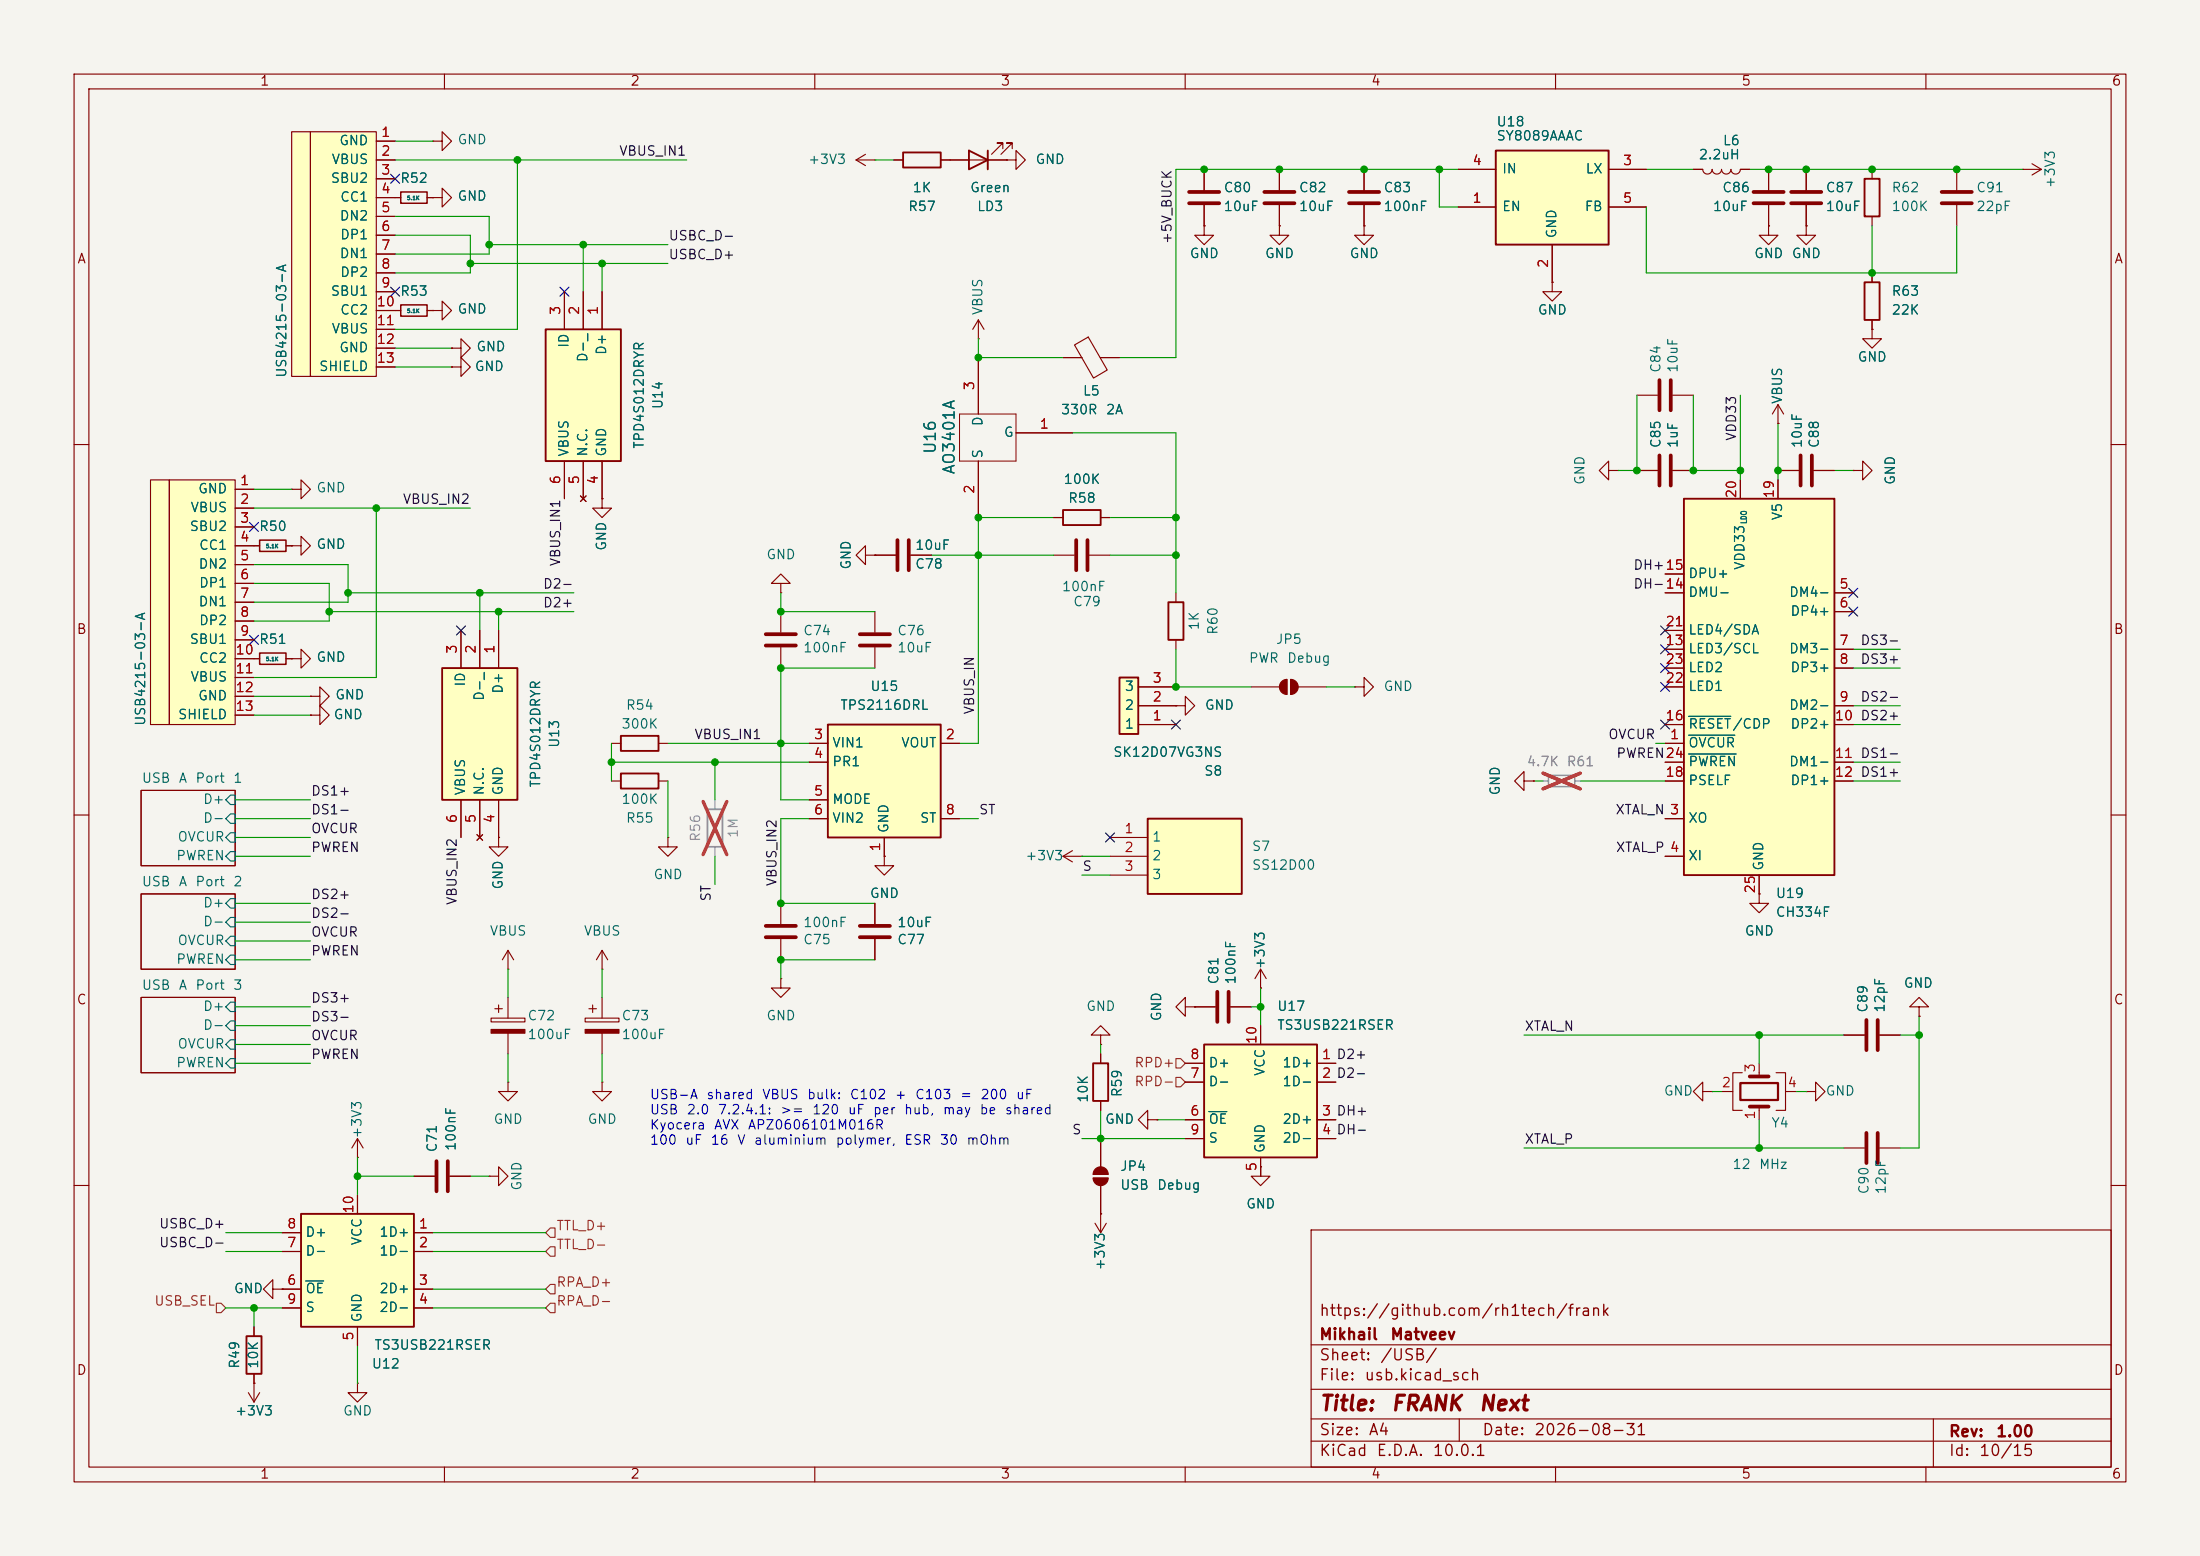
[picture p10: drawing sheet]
<svg xmlns="http://www.w3.org/2000/svg" width="297mm" height="210mm" viewBox="0 0 297 210" stroke-linecap="round" stroke-linejoin="round" font-family="sans-serif">
<path d="M0 0h297v210h-297z" fill="#f5f4ef" stroke="#f5f4ef" stroke-width=".14"/>
<g fill="none" stroke="#840000" stroke-width=".15">
<path d="M10 10h277v190h-277zM12 12h273v186h-273zM60 10v2M110 10v2M160 10v2M210 10v2M260 10v2M132.1 48.3v7.6M137.2 58.4h7.6M10 60h2M81.3 67.3v1.3h1.2l-1.2 1.3-1.3-1.3h1.3M81.3 67.3h.1"/>
<path d="M105.4 78.7h1.3l-1.3-1.2-1.3 1.2h1.3v1.3M116.8 74.9v1.3l-1.2-1.3 1.2-1.2v1.2h1.3M118.1 74.9h.1M118.1 74.9h2.8M122.9 74.9h2.8M132.1 62.2v7.7M142.2 74.9h2.8M142.2 69.9h1.3M147.1 74.9h2.8M148.6 69.9h1.3M285 60h2M105.4 80h.1"/>
<path d="M105.4 82.6v2.7M105.4 87.4v2.8M118.1 82.6v2.7M118.1 87.4v2.8M10 110h2M19 106.7h12.7v10.1h-12.7zM82.5 100.3h1.3M82.5 105.4h1.3M88.9 100.3h1.3M88.9 105.4h1.3M90.2 113v1.3h-1.3l1.3 1.3 1.2-1.3h-1.2M90.2 113h.1"/>
<path d="M285 110h2M19 134.6h12.7v10.2h-12.7zM19 120.7h12.7v10.1h-12.7zM79 137.4h4.6v.5h-4.6zM79.5 136.1h1M80 135.6v1.1M81.3 130.8h.1M81.3 128.3l-.8 1.2M81.3 128.3l.7 1.2M81.3 128.3v2.5M81.3 134.6v2.8M81.3 139.4v2.8"/>
<path d="M118.1 121.9v2.8M118.1 126.7v2.8M248.9 139.7h2.8M253.7 139.7h2.8M81.3 146.1v1.2h1.2l-1.2 1.3-1.3-1.3h1.3M81.3 146.1h.1M10 160h2M177 166h108v32h-108zM285 160h2M60 198v2M110 198v2M160 198v2"/>
<path d="M177 194.5h108M177 191.5h108M177 187.5h108M177 181.5h108M197 191.5v3M210 198v2M260 198v2M261 191.5v6.5"/>
</g>
<path d="M31.1 107.3h.6v1.3h-.6l-.6-.6zM31.1 109.9h.6v1.2h-.6l-.6-.6zM31.1 112.4h.6v1.3h-.6l-.6-.7zM31.1 114.9h.6v1.3h-.6l-.6-.6zM30.5 135.9l.6-.6h.6v1.2h-.6zM30.5 129.5l.6-.6h.6v1.3h-.6zM31.1 137.8h.6v1.3h-.6l-.6-.7zM31.1 121.3h.6v1.3h-.6l-.6-.7zM31.1 123.8h.6v1.3h-.6l-.6-.6zM31.1 126.4h.6v1.2h-.6l-.6-.6zM30.5 141l.6-.7h.6v1.3h-.6zM31.1 142.9h.6v1.2h-.6l-.6-.6z" fill="none" stroke="#006464" stroke-width=".15"/>
<path d="M209 104.6h3.6v1.6h-3.6z" fill="none" stroke="#9c9b98" stroke-width=".2"/>
<path d="M96.5 108v1.2M96.5 114.3v1.3M208.3 105.4h.7M212.6 105.4h.8" fill="none" stroke="#9c9b98" stroke-width=".15"/>
<path d="M94.9 108.2l3.2 7.1M98.1 108.2l-3.2 7.1M208.3 104.4l5 2.1M213.3 104.4l-5 2.1" fill="none" stroke="#e12e31" stroke-width=".46"/>
<path d="M121.2 72.9v4.1M122.7 72.9v4.1M145.3 72.9v4.1M146.8 72.9v4.1M103.4 85.6h4M103.4 87.1h4M116.1 85.6h4M116.1 87.1h4M116.1 126.5h4M116.1 125h4M252 137.7v4M253.5 137.7v4" fill="none" stroke="#840000" stroke-width=".51"/>
<path d="M143.5 68.8h5.1v2.1h-5.1zM83.8 99.3h5.1v2h-5.1zM83.8 104.4h5.1v2h-5.1z" fill="none" stroke="#840000" stroke-width=".25"/>
<path d="M79 138.9h4.6v.5h-4.6z" fill="#840000" stroke="#840000" stroke-width=".15"/>
<path d="M129.5 55.9h7.7v6.3h-7.7z" fill="none" stroke="#840000" stroke-width=".14"/>
<path d="M95.5 109.2h2v5.1h-2z" fill="none" stroke="#9c9b98" stroke-width=".25"/>
<path d="M111.8 97.8h15.2v15.2h-15.2z" fill="#ffffc2"/>
<path d="M111.8 97.8h15.2v15.2h-15.2z" fill="none" stroke="#840000" stroke-width=".25"/>
<g fill="none" stroke="#840000" stroke-width=".15">
<path d="M162.6 30.5v1.3h1.2l-1.2 1.2-1.3-1.2h1.3M162.6 30.5h.1M162.6 22.9v2.8M162.6 27.7v2.8M184.1 22.9v2.8M184.1 27.7v2.8M143.5 48.3h2.5M145.1 46.6l1.8-1.1 2.6 4.4-1.9 1.1zM148.5 48.3h2.6M109.2 100.3h2.6M109.2 102.9h2.6M109.2 108h2.6"/>
<path d="M109.2 110.5h2.6M119.4 113v2.6M127 100.3h2.5M127 110.5h2.5M66.3 137.4h4.6v.5h-4.6zM66.8 136.1h1M67.3 135.6v1.1M68.6 134.6v2.8M68.6 139.4v2.8M55.9 158.8h2.8M60.7 158.8h2.8M229.9 147.3v-1.2l-1.3 1.2 1.3 1.3v-1.3h1.2"/>
<path d="M231.1 147.3h.1"/>
</g>
<path d="M160.5 25.9h4.1M160.5 27.4h4.1M182.1 25.9h4.1M182.1 27.4h4.1M58.9 156.7v4.1M60.5 156.7v4.1" fill="none" stroke="#840000" stroke-width=".51"/>
<path d="M66.3 138.9h4.6v.5h-4.6z" fill="#840000" stroke="#840000" stroke-width=".15"/>
<path d="M227.3 67.3h20.3v50.8h-20.3z" fill="#ffffc2"/>
<path d="M227.3 67.3h20.3v50.8h-20.3z" fill="none" stroke="#840000" stroke-width=".25"/>
<g fill="none" stroke="#840000" stroke-width=".15">
<path d="M264.2 22.9v2.8M264.2 27.7v2.8M273 22.9h.1M273 22.9h2.6M274.3 22.1l1.3 .8M275.6 22.9l-1.3 .7M224.8 77.5h2.5M234.9 64.8v2.5M240 64.8v2.5M224.8 80h2.5M224.8 87.6h2.5M224.8 90.2h2.5"/>
<path d="M224.8 97.8h2.5M224.8 85.1h2.5M224.8 92.7h2.5M247.6 80h2.6M247.6 82.6h2.6M247.6 87.6h2.6M247.6 90.2h2.6M247.6 95.3h2.6M247.6 97.8h2.6M224.8 100.3h2.5M224.8 110.5h2.5M224.8 115.6h2.5"/>
<path d="M224.8 102.9h2.5M224.8 105.4h2.5M237.5 118.1v2.6M247.6 102.9h2.6M247.6 105.4h2.6M66 158.8h1.3v-1.3l1.3 1.3-1.3 1.2v-1.2M66 158.8h.1M68.6 146.1v1.2h1.2l-1.2 1.3-1.3-1.3h1.3M68.6 146.1h.1M36.8 174v-1.3l-1.2 1.3 1.2 1.3v-1.3h1.3M38.1 174h.1M33.5 188l.8 1.2"/>
<path d="M34.3 186.7h.1M34.3 186.7v2.5M35.1 188l-.8 1.2M48.3 186.7v1.3h1.2l-1.2 1.2-1.3-1.2h1.3M48.3 186.7h.1"/>
</g>
<path d="M228 99.2h6.2M228 96.7h5.7M228 101.8h6.4" fill="none" stroke="#006464" stroke-width=".15"/>
<path d="M262.1 25.9h4.1M262.1 27.4h4.1" fill="none" stroke="#840000" stroke-width=".51"/>
<path d="M201.9 20.3h15.3v12.7h-15.3z" fill="#ffffc2"/>
<path d="M201.9 20.3h15.3v12.7h-15.3zM33.3 180.3h2v5.1h-2z" fill="none" stroke="#840000" stroke-width=".25"/>
<path d="M196.8 27.9h5.1M196.8 22.9h5.1M209.5 38.1v1.3h1.3l-1.3 1.2-1.2-1.2h1.2M209.5 38.1h.1M209.5 33v5.1M217.2 27.9h5M217.2 22.9h5M228.6 22.9h1.3a.64 .64 0 0 0 .6 .6 .64 .64 0 0 0 .6-.6 .64 .64 0 0 0 .7 .6 .64 .64 0 0 0 .6-.6 .64 .64 0 0 0 .6 .6 .64 .64 0 0 0 .7-.6 .64 .64 0 0 0 .6 .6 .64 .64 0 0 0 .6-.6h1.3M34.3 179.1v1.2M34.3 185.4v1.3" fill="none" stroke="#840000" stroke-width=".15"/>
<path d="M40.6 163.8h15.3v15.3h-15.3z" fill="#ffffc2"/>
<path d="M251.7 24.1h2v5.1h-2zM251.7 38.1h2v5.1h-2zM40.6 163.8h15.3v15.3h-15.3z" fill="none" stroke="#840000" stroke-width=".25"/>
<g fill="none" stroke="#840000" stroke-width=".15">
<path d="M243.8 30.5v1.3h1.3l-1.3 1.2-1.2-1.2h1.2M243.8 30.5h.1M243.8 22.9v2.8M243.8 27.7v2.8M252.7 22.9v1.2M252.7 29.2v1.3M252.7 36.8v1.3M53.3 41.9h.8M57.7 41.9h.7M252.7 44.5v1.2h1.3l-1.3 1.3-1.2-1.3h1.2M252.7 44.5h.1M252.7 43.2v1.3"/>
<path d="M48.3 156.2h.1M48.3 153.7v2.5M48.3 153.7l-.8 1.2M48.3 153.7l.7 1.2M38.1 166.4h2.5M38.1 168.9h2.5M38.1 174h2.5M38.1 176.5h2.5M48.3 161.3v2.5M48.3 179.1v2.5M55.9 166.4h2.5M55.9 168.9h2.5"/>
<path d="M55.9 174h2.5M55.9 176.5h2.5"/>
</g>
<path d="M41.3 172.9h2.4" fill="none" stroke="#006464" stroke-width=".15"/>
<path d="M241.8 25.9h4.1M241.8 27.4h4.1" fill="none" stroke="#840000" stroke-width=".51"/>
<path d="M54.1 41.1h3.6v1.6h-3.6z" fill="none" stroke="#840000" stroke-width=".2"/>
<g fill="#ffffc2">
<path d="M39.4 17.8h2.5v33h-2.5z"/>
<path d="M41.9 17.8h8.9v33h-8.9z"/>
</g>
<g fill="none" stroke="#840000" stroke-width=".15">
<path d="M39.4 17.8h2.5v33h-2.5zM41.9 17.8h8.9v33h-8.9zM50.8 19.1h2.5M58.4 19.1h1.3v-1.3l1.3 1.3-1.3 1.2v-1.2M58.4 19.1h.1M50.8 21.6h2.5M50.8 24.1h2.5M50.8 26.7h3.3M50.8 29.2h2.5M50.8 31.8h2.5M50.8 34.3h2.5M50.8 36.8h2.5"/>
<path d="M50.8 39.4h2.5M57.7 26.7h.7M58.4 26.7h1.3v-1.3l1.3 1.3-1.3 1.2v-1.2M58.4 26.7h.1M115.6 21.6h2.5M115.6 21.6l1.2 .8M116.8 20.8l-1.2 .8M118.1 21.6h.1M120.6 21.6h1.3M127 21.6h8.9M135.4 20.1v-.8h-.8h.8l-1.5 1.5M135.9 21.6h1.3v-1.3l1.2 1.3-1.2 1.3v-1.3"/>
<path d="M135.9 21.6h.1M136.7 20.1v-.8h-.8h.8l-1.6 1.5M238.8 30.5v1.3h1.2l-1.2 1.2-1.3-1.2h1.3M238.8 30.5h.1M238.8 22.9v2.8M238.8 27.7v2.8M50.8 41.9h2.5M50.8 44.5h2.5M50.8 47h2.5M50.8 49.5h2.5M58.4 41.9h1.3v-1.3l1.3 1.3-1.3 1.3v-1.3M58.4 41.9h.1"/>
<path d="M61 49.5h1.2v-1.2l1.3 1.2-1.3 1.3v-1.3M61 49.5h.1M61 47h1.2v-1.3l1.3 1.3-1.3 1.3v-1.3M61 47h.1M132.1 45.7h.1M132.1 43.2l.7 1.3M132.1 43.2l-.8 1.3M132.1 43.2v2.5M221 53.3h2.8M225.8 53.3h2.8M240 57.2h.1M240 54.6l-.7 1.3"/>
<path d="M240 54.6l.8 1.3M240 54.6v2.6M39.4 66h1.2v-1.2l1.3 1.2-1.3 1.3v-1.3M39.4 66h.1M217.2 63.5v-1.3l-1.3 1.3 1.3 1.3v-1.3h1.2M218.4 63.5h.1M221 63.5h2.8M225.8 63.5h2.8M240 63.5h2.8M244.9 63.5h2.7M250.2 63.5h1.3v1.3l1.2-1.3-1.2-1.3v1.3M250.2 63.5h.1"/>
</g>
<path d="M54.1 25.9h3.6v1.5h-3.6z" fill="none" stroke="#840000" stroke-width=".2"/>
<path d="M236.7 25.9h4.1M236.7 27.4h4.1M224 51.3v4.1M225.6 51.3v4.1M224 61.5v4M225.6 61.5v4M243.1 61.5v4M244.6 61.5v4" fill="none" stroke="#840000" stroke-width=".51"/>
<path d="M121.9 20.6h5.1v2h-5.1zM130.8 20.3l2.5 1.3-2.5 1.3zM133.3 20.3v2.6" fill="none" stroke="#840000" stroke-width=".25"/>
<path d="M73.7 44.5h10.1v17.7h-10.1z" fill="#ffffc2"/>
<path d="M73.7 44.5h10.1v17.7h-10.1zM147.6 143.5h2v5.1h-2z" fill="none" stroke="#840000" stroke-width=".25"/>
<g fill="none" stroke="#840000" stroke-width=".15">
<path d="M76.2 39.4v5.1M78.7 39.4v5.1M81.3 39.4v5.1M34.3 73.7h.8M38.6 73.7h.8M76.2 62.2v5.1M78.4 66.9l.7 .8M78.7 62.2v5.1M79.1 66.9l-.7 .8M81.3 62.2v5.1M34.3 88.9h.8M38.6 88.9h.8"/>
<path d="M67.3 113v1.3h1.3l-1.3 1.3-1.3-1.3h1.3M67.3 113h.1M68.6 130.8h.1M68.6 128.3l-.8 1.2M68.6 128.3l.7 1.2M68.6 128.3v2.5M105.4 121.9v2.8M105.4 126.7v2.8M148.6 139.7h1.3l-1.3-1.3-1.3 1.3h1.3v1.3M148.6 141h.1M148.6 142.2v1.3M148.6 148.6v1.3"/>
<path d="M154.9 151.1v-1.2l-1.2 1.2 1.2 1.3v-1.3h1.3M156.2 151.1h.1M147.8 165.1l.8 1.3M148.6 163.8h.1M148.6 163.8v2.6M149.4 165.1l-.8 1.3"/>
</g>
<path d="M103.4 126.5h4M103.4 125h4" fill="none" stroke="#840000" stroke-width=".51"/>
<path d="M35.1 72.9h3.5v1.5h-3.5zM35.1 88.1h3.5v1.6h-3.5z" fill="none" stroke="#840000" stroke-width=".2"/>
<g fill="#ffffc2">
<path d="M20.3 64.8h2.6v33h-2.6z"/>
<path d="M22.9 64.8h8.8v33h-8.8z"/>
</g>
<g fill="none" stroke="#840000" stroke-width=".15">
<path d="M20.3 64.8h2.6v33h-2.6zM22.9 64.8h8.8v33h-8.8zM31.7 66h2.6M31.7 68.6h2.6M31.7 71.1h2.6M31.7 73.7h2.6M31.7 76.2h2.6M31.7 78.7h2.6M39.4 73.7h1.2v-1.3l1.3 1.3-1.3 1.2v-1.2M39.4 73.7h.1M31.7 81.3h2.6M31.7 83.8h2.6"/>
<path d="M31.7 86.4h2.6M31.7 88.9h2.6M31.7 91.4h2.6M31.7 94h2.6M31.7 96.5h2.6M39.4 88.9h1.2v-1.3l1.3 1.3-1.3 1.3v-1.3M39.4 88.9h.1M41.9 94h1.3v-1.3l1.2 1.3-1.2 1.3v-1.3M41.9 94h.1M41.9 96.5h1.3v-1.2l1.2 1.2-1.2 1.3v-1.3M41.9 96.5h.1"/>
</g>
<path d="M59.7 90.2h10.1v17.8h-10.1z" fill="#ffffc2"/>
<path d="M59.7 90.2h10.1v17.8h-10.1z" fill="none" stroke="#840000" stroke-width=".25"/>
<g fill="none" stroke="#840000" stroke-width=".15">
<path d="M62.2 85.1v5.1M64.8 85.1v5.1M67.3 85.1v5.1M158.7 95.3h1.3v-1.3l1.3 1.3-1.3 1.2v-1.2M158.7 95.3h.1M182.9 92.7h1.2v-1.3l1.3 1.3-1.3 1.3v-1.3M182.9 92.7h.1M62.2 108v5M64.4 112.6l.8 .8M64.8 108v5M65.2 112.6l-.8 .8M67.3 108v5"/>
<path d="M143.5 115.6l1.3 .7M143.5 115.6h2.5M144.8 114.8l-1.3 .8M146 115.6h.1M205.7 105.4v-1.3l-1.2 1.3 1.2 1.3v-1.3h1.3M207 105.4h.1M105.4 132.1v1.3h-1.3l1.3 1.2 1.3-1.2h-1.3M105.4 132.1h.1M147.6 159h2M147.6 158.5h2M148.6 153.7v3.8M148.6 160v3.8"/>
</g>
<g fill="#840000" stroke="#840000" stroke-width=".15">
<path d="M147.6 159h2a1.02 1.02 0 0 1-1 1 1.02 1.02 0 0 1-1-1z"/>
<path d="M147.9 157.8a1.02 1.02 0 0 1 1.1-.2 1.02 1.02 0 0 1 .6 .9h-2l.1-.4z"/>
</g>
<path d="M151.1 91.4h2.6v7.7h-2.6z" fill="#ffffc2"/>
<path d="M151.1 91.4h2.6v7.7h-2.6z" fill="none" stroke="#840000" stroke-width=".25"/>
<path d="M153.7 97.8h5M153.7 95.3h5M153.7 92.7h5M170.2 157.5v1.3h1.2l-1.2 1.2-1.3-1.2h1.3M170.2 157.5h.1" fill="none" stroke="#840000" stroke-width=".15"/>
<path d="M162.6 141h15.2v15.2h-15.2z" fill="#ffffc2"/>
<path d="M162.6 141h15.2v15.2h-15.2z" fill="none" stroke="#840000" stroke-width=".25"/>
<g fill="none" stroke="#840000" stroke-width=".15">
<path d="M172.7 22.9v2.8M172.7 27.7v2.8M170.2 138.4v2.6M160 143.5h2.6M160 146.1h2.6M160 151.1h2.6M160 153.7h2.6M170.2 156.2v2.6M177.8 143.5h2.5M177.8 146.1h2.5M177.8 151.1h2.5M177.8 153.7h2.5"/>
<path d="M248.9 154.9h2.8M253.7 154.9h2.8"/>
</g>
<path d="M163.2 150h2.4" fill="none" stroke="#006464" stroke-width=".15"/>
<path d="M170.7 25.9h4.1M170.7 27.4h4.1M252 152.9v4.1M253.5 152.9v4.1" fill="none" stroke="#840000" stroke-width=".51"/>
<path d="M154.9 110.5h12.7v10.2h-12.7z" fill="#ffffc2"/>
<path d="M157.7 81.3h2.1v5.1h-2.1zM154.9 110.5h12.7v10.2h-12.7z" fill="none" stroke="#840000" stroke-width=".25"/>
<g fill="none" stroke="#840000" stroke-width=".15">
<path d="M50.8 19.1h2.5M50.8 21.6h2.5M50.8 26.7h3.3M50.8 24.1h2.5M50.8 29.2h2.5M50.8 31.8h2.5M50.8 34.3h2.5M50.8 36.8h2.5M50.8 39.4h2.5M57.7 26.7h.7M58.4 26.7h.1M76.2 39.4v5.1"/>
<path d="M78.7 39.4v5.1M81.3 39.4v5.1M120.6 21.6h1.3M127 21.6h3.8M133.3 21.6h2.6M135.9 21.6h.1M162.6 30.5h.1M162.6 22.9v2.8M162.6 27.7v2.8M172.7 30.5v1.3h1.3l-1.3 1.2-1.3-1.2h1.3M172.7 30.5h.1M172.7 22.9v2.8"/>
<path d="M172.7 27.7v2.8M184.1 30.5v1.3h1.3l-1.3 1.2-1.2-1.2h1.2M184.1 30.5h.1M184.1 22.9v2.8M184.1 27.7v2.8M196.8 27.9h5.1M196.8 22.9h5.1M209.5 38.1h.1M209.5 33v5.1M217.2 27.9h5M217.2 22.9h5M228.6 22.9h1.3"/>
<path d="M234.9 22.9h1.3M238.8 30.5h.1M238.8 22.9v2.8M238.8 27.7v2.8M243.8 30.5h.1M243.8 22.9v2.8M243.8 27.7v2.8M252.7 36.8v1.3M50.8 41.9h3.3M50.8 44.5h2.5M50.8 47h2.5M50.8 49.5h2.5"/>
<path d="M57.7 41.9h.7M58.4 41.9h.1M61 47h.1M61 49.5h.1M132.1 48.3v7.6M137.2 58.4h7.6M143.5 48.3h2.5M148.6 48.3h2.5M240 57.2h.1M252.7 44.5h.1M252.7 43.2v1.3M31.7 66h2.6"/>
<path d="M31.7 68.6h2.6M31.7 71.1h2.6M31.7 73.7h3.4M31.7 76.2h2.6M31.7 78.7h2.6M38.6 73.7h.8M39.4 73.7h.1M76.2 62.2v5.1M78.4 66.9l.7 .8M78.7 62.2v5.1M79.1 66.9l-.7 .8M81.3 67.3h.1"/>
<path d="M81.3 62.2v5.1M118.1 74.9h.1M118.1 74.9h2.8M122.9 74.9h2.8M132.1 62.2v7.7M142.2 69.9h1.3M148.6 69.9h1.3M221 63.5h2.8M224.8 77.5h2.5M225.8 63.5h2.8M234.9 64.8v2.5M240 64.8v2.5"/>
<path d="M240 63.5h2.8M244.9 63.5h2.7M250.2 63.5h.1M31.7 81.3h2.6M31.7 83.8h2.6M31.7 86.4h2.6M31.7 88.9h3.4M31.7 91.4h2.6M31.7 94h2.6M31.7 96.5h2.6M38.6 88.9h.8M39.4 88.9h.1"/>
<path d="M41.9 96.5h.1M41.9 94h.1M62.2 85.1v5.1M64.8 85.1v5.1M67.3 85.1v5.1M153.7 92.7h5M153.7 95.3h5M153.7 97.8h5M158.7 95.3h.1M158.7 80v1.3M158.7 86.4v1.2M168.9 92.7h3.8"/>
<path d="M173.7 91.7v2M174.2 91.7v2M175.3 92.7h3.8M224.8 92.7h2.5M224.8 80h2.5M224.8 87.6h2.5M224.8 90.2h2.5M224.8 97.8h2.5M224.8 85.1h2.5M247.6 80h2.6M247.6 82.6h2.6M247.6 87.6h2.6"/>
<path d="M247.6 90.2h2.6M247.6 95.3h2.6M247.6 97.8h2.6M62.2 108v5M64.4 112.6l.8 .8M64.8 108v5M65.2 112.6l-.8 .8M67.3 113h.1M67.3 108v5M109.2 100.3h2.6M109.2 110.5h2.6M109.2 102.9h2.6"/>
<path d="M109.2 108h2.6M119.4 115.6v1.2h1.2l-1.2 1.3-1.3-1.3h1.3M119.4 115.6h.1M119.4 113v2.6M127 100.3h2.5M127 110.5h2.5M149.9 113h5M149.9 115.6h5M149.9 118.1h5M207 105.4h.1M224.8 115.6h2.5M224.8 100.3h2.5"/>
<path d="M224.8 110.5h2.5M224.8 102.9h2.5M224.8 105.4h2.5M237.5 118.1v2.6M247.6 102.9h2.6M247.6 105.4h2.6M118.1 121.9v2.8M118.1 126.7v2.8M160 135.9v-1.3l-1.3 1.3 1.3 1.3v-1.3h1.3M161.3 135.9h.1M161.3 135.9h2.8M166.1 135.9h2.8"/>
<path d="M170.2 133.4h.1M170.2 130.8l-.8 1.3M170.2 130.8l.7 1.3M170.2 130.8v2.6M170.2 138.4v2.6M237.5 120.7v1.2h1.3l-1.3 1.3-1.3-1.3h1.3M237.5 120.7h.1M248.9 139.7h2.8M253.7 139.7h2.8M259.1 135.9h1.2l-1.2-1.3-1.3 1.3h1.3v1.3M259.1 137.2h.1M55.9 158.8h2.8"/>
<path d="M60.7 158.8h2.8M148.6 142.2v1.3M148.6 148.6v1.3M148.6 153.7v3.8M156.2 151.1h.1M160 143.5h2.6M160 146.1h2.6M160 151.1h2.6M160 153.7h2.6M170.2 157.5h.1M170.2 156.2v2.6M177.8 143.5h2.5"/>
<path d="M177.8 146.1h2.5M177.8 151.1h2.5M177.8 153.7h2.5M232.4 147.3h1.5M235.2 144.8h-1.3v5.1h1.3M237.5 143.5v1.8M237.5 149.4v1.7M239.8 144.8h1.2v5.1h-1.2M241 147.3h1.6M243.8 147.3h1.3v-1.2l1.3 1.2-1.3 1.3v-1.3M243.8 147.3h.1M34.3 179.1v1.2"/>
<path d="M38.1 174h.1M38.1 166.4h2.5M38.1 168.9h2.5M38.1 174h2.5M38.1 176.5h2.5M48.3 161.3v2.5M48.3 179.1v2.5M55.9 166.4h2.5M55.9 168.9h2.5M55.9 174h2.5M55.9 176.5h2.5M148.6 163.8h.1"/>
<path d="M148.6 160v3.8M34.3 186.7h.1M34.3 185.4v1.3"/>
</g>
<path d="M164.3 133.9v4M165.9 133.9v4M236.2 149.4h2.6M236.2 145.3h2.6" fill="none" stroke="#840000" stroke-width=".51"/>
<path d="M234.9 146.2h5.1v2.3h-5.1z" fill="none" stroke="#840000" stroke-width=".3"/>
<g fill="#840000" stroke="#840000" stroke-width=".15">
<path d="M174.2 91.7a1.02 1.02 0 0 1 1.1 1 1.02 1.02 0 0 1-1.1 1z"/>
<path d="M173 92l.4-.2 .3-.1v2a1.02 1.02 0 0 1-.9-.6 1.02 1.02 0 0 1 .2-1.1z"/>
</g>
<path d="M158.7 142.9h.7l.6 .6-.6 .6h-.7zM158.7 145.4h.7l.6 .7-.6 .6h-.7zM29.2 175.9h.6l.7 .6-.7 .7h-.6zM74.3 175.9h.6v1.3h-.6l-.6-.7zM74.3 168.3h.6v1.2h-.6l-.6-.6zM74.3 165.7h.6v1.3h-.6l-.6-.6zM74.3 173.4h.6v1.2h-.6l-.6-.6z" fill="none" stroke="#725600" stroke-width=".15"/>
<g fill="none" stroke="#009600" stroke-width=".15">
<path d="M53.3 19.1h5.1M53.3 21.6h39.4M53.3 31.8h10.2v5h-10.2M53.3 29.2h12.7v5.1h-12.7M63.5 35.6h26.7M66 33h24.2M69.8 21.6v22.9h-16.5M78.7 33v6.4M81.3 35.6v3.8M118.1 21.6h2.5M194.3 22.9v5h2.5M196.8 22.9h-38.1v25.4h-7.6"/>
<path d="M222.2 27.9v8.9h42v-6.3M222.2 22.9h6.4M236.2 22.9h36.8M252.7 30.5v6.3M53.3 49.5h7.7M53.3 47h7.7M132.1 45.7v2.6h11.4M144.8 58.4h13.9v21.6M221 53.3v10.2h-2.6M228.6 53.3v10.2h6.3M234.9 53.3v11.5M240 57.2v7.6"/>
<path d="M34.3 76.2h12.7v5.1h-12.7M34.3 78.7h10.1v5.1h-10.1M34.3 68.6h29.2M34.3 66h5.1M50.8 68.6v22.8h-16.5M125.7 74.9h16.5M142.2 69.9h-10.1v30.4h-2.6M149.9 69.9h8.8M149.9 74.9h8.8M247.6 63.5h2.6M34.3 96.5h7.6M34.3 94h7.6"/>
<path d="M44.4 82.6h33.1M47 80h30.5M64.8 80v5.1M67.3 82.6v2.5M105.4 80v2.6h12.7M118.1 90.2h-12.7v17.8h3.8M158.7 87.6v5.1h10.2M179.1 92.7h3.8M250.2 90.2h6.3M250.2 87.6h6.3M250.2 97.8h6.3M250.2 95.3h6.3"/>
<path d="M31.7 108h10.2M31.7 115.6h10.2M31.7 110.5h10.2M31.7 113h10.2M82.5 102.9h26.7M82.5 100.3v5.1M90.2 100.3h19M90.2 105.4v7.6M96.5 102.9v5.1M96.5 115.6v3.8M109.2 110.5h-3.8v11.4h12.7M129.5 110.5h2.6"/>
<path d="M146 115.6h3.9M146 118.1h3.9M207 105.4h1.3M213.4 105.4h11.4M223.5 100.3h1.3M250.2 102.9h6.3M250.2 105.4h6.3M31.7 121.9h10.2M31.7 127h10.2M31.7 124.5h10.2M31.7 135.9h10.2M31.7 129.5h10.2"/>
<path d="M31.7 138.4h10.2M68.6 130.8v3.8M81.3 130.8v3.8M118.1 129.5h-12.7v2.6M168.9 135.9h1.3M170.2 133.4v5M205.7 139.7h43.2M237.5 139.7v3.8M256.5 139.7h2.6M259.1 137.2v17.7h-2.6M31.7 141h10.2M31.7 143.5h10.2"/>
<path d="M48.3 156.2v5.1M48.3 158.8h7.6M63.5 158.8h2.5M68.6 142.2v3.9M81.3 142.2v3.9M146 153.7h14M148.6 141v1.2M148.6 149.9v3.8M156.2 151.1h3.8M170.2 157.5v1.3M205.7 154.9h43.2M231.1 147.3h1.3"/>
<path d="M237.5 151.1v3.8M242.6 147.3h1.2M30.5 168.9h7.6M30.5 166.4h7.6M30.5 176.5h7.6M34.3 176.5v2.6M58.4 168.9h15.3M58.4 166.4h15.3M58.4 176.5h15.3M58.4 174h15.3M48.3 181.6v5.1"/>
</g>
<g fill="none" stroke="#000084" stroke-width=".15">
<path d="M52.7 23.5l1.2 1.2M52.7 38.8l1.2 1.2M53.9 23.5l-1.2 1.2M53.9 38.8l-1.2 1.2M75.6 38.8l1.2 1.2M76.8 38.8l-1.2 1.2M33.7 70.5l1.2 1.2M34.9 70.5l-1.2 1.2M249.6 79.4l1.2 1.2M250.8 79.4l-1.2 1.2M33.7 85.8l1.2 1.2M34.9 85.8l-1.2 1.2"/>
<path d="M61.6 84.5l1.2 1.2M62.8 84.5l-1.2 1.2M158.1 97.2l1.3 1.2M159.4 97.2l-1.3 1.2M224.2 87l1.2 1.2M224.2 97.2l1.2 1.2M224.2 92.1l1.2 1.2M224.2 89.6l1.2 1.2M224.2 84.5l1.2 1.2M225.4 87l-1.2 1.2M225.4 97.2l-1.2 1.2M225.4 92.1l-1.2 1.2"/>
<path d="M225.4 89.6l-1.2 1.2M225.4 84.5l-1.2 1.2M249.6 81.9l1.2 1.3M250.8 81.9l-1.2 1.3M149.3 112.4l1.2 1.2M150.5 112.4l-1.2 1.2"/>
</g>
<path d="M228 99.2h6.2M228 96.7h5.7M228 101.8h6.4M163.2 150h2.4M41.3 172.9h2.4" fill="none" stroke="#006464" stroke-width=".15"/>
<path d="M208.3 105.4h.7M212.6 105.4h.8" fill="none" stroke="#9c9b98" stroke-width=".15"/>
<path d="M208.3 104.4l5 2.1M213.3 104.4l-5 2.1" fill="none" stroke="#e12e31" stroke-width=".46"/>
<g fill="#009600" stroke="#009600" stroke-width=".14">
<circle cx="221" cy="63.5" r=".46"/>
<circle cx="240" cy="63.5" r=".46"/>
<circle cx="264.2" cy="22.9" r=".46"/>
<circle cx="252.7" cy="22.9" r=".46"/>
<circle cx="238.8" cy="22.9" r=".46"/>
<circle cx="252.7" cy="36.8" r=".46"/>
<circle cx="234.9" cy="63.5" r=".46"/>
<circle cx="228.6" cy="63.5" r=".46"/>
<circle cx="243.8" cy="22.9" r=".46"/>
<circle cx="148.6" cy="153.7" r=".46"/>
<circle cx="105.4" cy="129.5" r=".46"/>
<circle cx="105.4" cy="121.9" r=".46"/>
<circle cx="82.5" cy="102.9" r=".46"/>
<circle cx="96.5" cy="102.9" r=".46"/>
<circle cx="237.5" cy="154.9" r=".46"/>
<circle cx="259.1" cy="139.7" r=".46"/>
<circle cx="237.5" cy="139.7" r=".46"/>
<circle cx="172.7" cy="22.9" r=".46"/>
<circle cx="162.6" cy="22.9" r=".46"/>
<circle cx="194.3" cy="22.9" r=".46"/>
<circle cx="184.1" cy="22.9" r=".46"/>
<circle cx="158.7" cy="74.9" r=".46"/>
<circle cx="158.7" cy="69.9" r=".46"/>
<circle cx="170.2" cy="135.9" r=".46"/>
<circle cx="158.7" cy="92.7" r=".46"/>
<circle cx="67.3" cy="82.6" r=".46"/>
<circle cx="64.8" cy="80" r=".46"/>
<circle cx="44.4" cy="82.6" r=".46"/>
<circle cx="47" cy="80" r=".46"/>
<circle cx="78.7" cy="33" r=".46"/>
<circle cx="66" cy="33" r=".46"/>
<circle cx="81.3" cy="35.6" r=".46"/>
<circle cx="63.5" cy="35.6" r=".46"/>
<circle cx="69.8" cy="21.6" r=".46"/>
<circle cx="50.8" cy="68.6" r=".46"/>
<circle cx="34.3" cy="176.5" r=".46"/>
<circle cx="48.3" cy="158.8" r=".46"/>
<circle cx="105.4" cy="100.3" r=".46"/>
<circle cx="132.1" cy="48.3" r=".46"/>
<circle cx="132.1" cy="69.9" r=".46"/>
<circle cx="132.1" cy="74.9" r=".46"/>
<circle cx="105.4" cy="82.6" r=".46"/>
<circle cx="105.4" cy="90.2" r=".46"/>
</g>
<g font-size="2" fill="#840000">
<text x="178" y="190.9">Title:</text>
<text x="187.7" y="190.9">FRANK</text>
<text x="199.5" y="190.9">Next</text>
</g>
<g font-size="1.5" fill="#006464">
<text x="126.7" y="61.4" transform="rotate(-90 126.7 61.4)">U16</text>
<text x="129.3" y="64.1" transform="rotate(-90 129.3 64.1)">AO3401A</text>
</g>
<g font-size="1.5" fill="#840000">
<text x="178" y="178">https://github.com/rh1tech/frank</text>
<text x="178" y="184">Sheet:</text>
<text x="178" y="181.2">Mikhail</text>
<text x="186.2" y="184">/USB/</text>
<text x="187.6" y="181.2">Matveev</text>
<text x="178" y="186.7">File:</text>
<text x="184.1" y="186.7">usb.kicad_sch</text>
<text x="178" y="196.9">KiCad</text>
<text x="178" y="194.1">Size:</text>
<text x="184.7" y="194.1">A4</text>
<text x="185.7" y="196.9">E.D.A.</text>
<text x="193.3" y="196.9">10.0.1</text>
<text x="200" y="194.1">Date:</text>
<text x="207" y="194.1">2026-08-31</text>
<text x="263" y="194.3">Rev:</text>
<text x="263" y="196.9">Id:</text>
<text x="267.1" y="196.9">10/15</text>
<text x="269.4" y="194.3">1.00</text>
</g>
<g font-size="1.3" fill="#840000">
<text x="35" y="11.9">1</text>
<text x="85" y="11.9">2</text>
<text x="135" y="11.9">3</text>
<text x="185" y="11.9">4</text>
<text x="235" y="11.9">5</text>
<text x="285" y="11.9">6</text>
<text x="10.3" y="35.9">A</text>
<text x="285.3" y="35.9">A</text>
<text x="10.3" y="85.9">B</text>
<text x="285.3" y="85.9">B</text>
<text x="10.3" y="135.9">C</text>
<text x="285.3" y="135.9">C</text>
<text x="10.3" y="185.9">D</text>
<text x="285.3" y="185.9">D</text>
<text x="35" y="199.9">1</text>
<text x="85" y="199.9">2</text>
<text x="135" y="199.9">3</text>
<text x="185" y="199.9">4</text>
<text x="235" y="199.9">5</text>
<text x="285" y="199.9">6</text>
</g>
<g font-size="1.3" fill="#006464">
<text x="201.9" y="17.4">U18</text>
<text x="44.7" y="22.5">VBUS</text>
<text x="45.7" y="19.9">GND</text>
<text x="61.7" y="19.8">GND</text>
<text x="109" y="22.5">+3V3</text>
<text x="139.7" y="22.5">GND</text>
<text x="201.9" y="19.3">SY8089AAAC</text>
<text x="202.7" y="23.7">IN</text>
<text x="214" y="23.7">LX</text>
<text x="229.2" y="21.8">2.2uH</text>
<text x="232.5" y="19.9">L6</text>
<text x="44.6" y="25">SBU2</text>
<text x="45.8" y="27.5">CC1</text>
<text x="53.9" y="25">R52</text>
<text x="61.7" y="27.4">GND</text>
<text x="122.5" y="28.8">R57</text>
<text x="123.1" y="26.3">1K</text>
<text x="130.9" y="26.3">Green</text>
<text x="131.8" y="28.8">LD3</text>
<text x="165.1" y="26.3">C80</text>
<text x="165.1" y="28.8">10uF</text>
<text x="175.3" y="26.3">C82</text>
<text x="175.3" y="28.8">10uF</text>
<text x="186.7" y="28.8">100nF</text>
<text x="186.7" y="26.3">C83</text>
<text x="202.7" y="28.8">EN</text>
<text x="213.8" y="28.8">FB</text>
<text x="231.1" y="28.8">10uF</text>
<text x="232.4" y="26.3">C86</text>
<text x="246.4" y="26.3">C87</text>
<text x="246.4" y="28.8">10uF</text>
<text x="255.3" y="28.8">100K</text>
<text x="255.3" y="26.3">R62</text>
<text x="266.7" y="26.3">C91</text>
<text x="266.7" y="28.8">22pF</text>
<text x="277.7" y="25.5" transform="rotate(-90 277.7 25.5)">+3V3</text>
<text x="45.8" y="30.1">DN2</text>
<text x="45.8" y="35.2">DN1</text>
<text x="45.8" y="32.6">DP1</text>
<text x="160.5" y="35.2">GND</text>
<text x="170.7" y="35.2">GND</text>
<text x="182.1" y="35.2">GND</text>
<text x="210.4" y="32.3" transform="rotate(-90 210.4 32.3)">GND</text>
<text x="236.7" y="35.2">GND</text>
<text x="241.8" y="35.2">GND</text>
<text x="44.6" y="40.2">SBU1</text>
<text x="45.8" y="37.7">DP2</text>
<text x="53.9" y="40.2">R53</text>
<text x="255.3" y="40.2">R63</text>
<text x="44.7" y="45.3">VBUS</text>
<text x="45.7" y="47.9">GND</text>
<text x="45.8" y="42.8">CC2</text>
<text x="61.7" y="42.6">GND</text>
<text x="64.2" y="47.7">GND</text>
<text x="77.1" y="47" transform="rotate(-90 77.1 47)">ID</text>
<text x="132.9" y="42.6" transform="rotate(-90 132.9 42.6)">VBUS</text>
<text x="207.5" y="42.8">GND</text>
<text x="255.3" y="42.8">22K</text>
<text x="39" y="51.1" transform="rotate(-90 39 51.1)">USB4215-03-A</text>
<text x="43" y="50.4">SHIELD</text>
<text x="64" y="50.4">GND</text>
<text x="79.6" y="49" transform="rotate(-90 79.6 49)">D-_</text>
<text x="82.1" y="48" transform="rotate(-90 82.1 48)">D+</text>
<text x="146.1" y="53.7">L5</text>
<text x="224.5" y="50.4" transform="rotate(-90 224.5 50.4)">C84</text>
<text x="226.8" y="50.4" transform="rotate(-90 226.8 50.4)">10uF</text>
<text x="250.7" y="49.1">GND</text>
<text x="89.8" y="55.3" transform="rotate(-90 89.8 55.3)">U14</text>
<text x="132.9" y="57.6" transform="rotate(-90 132.9 57.6)">D</text>
<text x="135.4" y="59.3">G</text>
<text x="143.1" y="56.2">330R</text>
<text x="149.2" y="56.2">2A</text>
<text x="240.9" y="54.6" transform="rotate(-90 240.9 54.6)">VBUS</text>
<text x="77.1" y="61.7" transform="rotate(-90 77.1 61.7)">VBUS</text>
<text x="79.6" y="61.7" transform="rotate(-90 79.6 61.7)">N.C.</text>
<text x="82.1" y="61.7" transform="rotate(-90 82.1 61.7)">GND</text>
<text x="87.2" y="60.7" transform="rotate(-90 87.2 60.7)">TPD4S012DRYR</text>
<text x="132.9" y="62" transform="rotate(-90 132.9 62)">S</text>
<text x="143.5" y="65.6">100K</text>
<text x="214.2" y="65.5" transform="rotate(-90 214.2 65.5)">GND</text>
<text x="224.5" y="60.6" transform="rotate(-90 224.5 60.6)">C85</text>
<text x="226.8" y="60.6" transform="rotate(-90 226.8 60.6)">1uF</text>
<text x="243.6" y="60.6" transform="rotate(-90 243.6 60.6)">10uF</text>
<text x="245.9" y="60.6" transform="rotate(-90 245.9 60.6)">C88</text>
<text x="256.1" y="65.5" transform="rotate(-90 256.1 65.5)">GND</text>
<text x="25.5" y="72">SBU2</text>
<text x="25.6" y="69.4">VBUS</text>
<text x="26.7" y="66.9">GND</text>
<text x="34.9" y="72">R50</text>
<text x="42.6" y="66.8">GND</text>
<text x="144.1" y="68.2">R58</text>
<text x="240.9" y="70.3" transform="rotate(-90 240.9 70.3)">V5</text>
<text x="26.7" y="77.1">DN2</text>
<text x="26.8" y="74.5">CC1</text>
<text x="42.6" y="74.4">GND</text>
<text x="82.1" y="74.4" transform="rotate(-90 82.1 74.4)">GND</text>
<text x="103.4" y="75.8">GND</text>
<text x="115.2" y="77" transform="rotate(-90 115.2 77)">GND</text>
<text x="123.5" y="77.1">C78</text>
<text x="123.5" y="74.5">10uF</text>
<text x="235.8" y="77" transform="rotate(-90 235.8 77)">VDD33</text>
<text x="26.7" y="82.1">DN1</text>
<text x="26.8" y="79.6">DP1</text>
<text x="143.3" y="80.1">100nF</text>
<text x="144.8" y="82.1">C79</text>
<text x="227.8" y="80.9">DMU-</text>
<text x="227.8" y="78.3">DPU+</text>
<text x="241.4" y="80.9">DM4-</text>
<text x="241.6" y="83.4">DP4+</text>
<text x="25.5" y="87.2">SBU1</text>
<text x="26.8" y="84.7">DP2</text>
<text x="26.8" y="89.8">CC2</text>
<text x="34.9" y="87.2">R51</text>
<text x="42.6" y="89.6">GND</text>
<text x="108.3" y="88.4">100nF</text>
<text x="108.3" y="86.1">C74</text>
<text x="121" y="86.1">C76</text>
<text x="121" y="88.4">10uF</text>
<text x="162.2" y="85.2" transform="rotate(-90 162.2 85.2)">1K</text>
<text x="164.7" y="85.8" transform="rotate(-90 164.7 85.8)">R60</text>
<text x="168.5" y="89.8">PWR</text>
<text x="172.2" y="87.2">JP5</text>
<text x="173.7" y="89.8">Debug</text>
<text x="227.8" y="88.5">LED3/SCL</text>
<text x="227.8" y="86">LED4/SDA</text>
<text x="241.4" y="88.5">DM3-</text>
<text x="25.6" y="92.3">VBUS</text>
<text x="26.7" y="94.8">GND</text>
<text x="45.2" y="94.7">GND</text>
<text x="63.1" y="92.8" transform="rotate(-90 63.1 92.8)">ID</text>
<text x="65.6" y="94.7" transform="rotate(-90 65.6 94.7)">D-_</text>
<text x="68.2" y="93.7" transform="rotate(-90 68.2 93.7)">D+</text>
<text x="117.4" y="93.6">U15</text>
<text x="151.7" y="93.6">3</text>
<text x="186.7" y="93.6">GND</text>
<text x="227.8" y="93.6">LED1</text>
<text x="227.8" y="91">LED2</text>
<text x="241.6" y="91">DP3+</text>
<text x="19.9" y="98.1" transform="rotate(-90 19.9 98.1)">USB4215-03-A</text>
<text x="23.9" y="97.4">SHIELD</text>
<text x="45" y="97.4">GND</text>
<text x="75.8" y="101" transform="rotate(-90 75.8 101)">U13</text>
<text x="83.8" y="98.7">300K</text>
<text x="84.4" y="96.1">R54</text>
<text x="112.3" y="101.2">VIN1</text>
<text x="113.4" y="96.1">TPS2116DRL</text>
<text x="121.6" y="101.2">VOUT</text>
<text x="151.7" y="98.7">1</text>
<text x="151.7" y="96.1">2</text>
<text x="162.6" y="96.1">GND</text>
<text x="227.8" y="101.2">OVCUR</text>
<text x="227.8" y="98.7">RESET/CDP</text>
<text x="241.4" y="96.1">DM2-</text>
<text x="241.6" y="98.7">DP2+</text>
<text x="19" y="106">USB</text>
<text x="24" y="106">A</text>
<text x="26.3" y="106">Port</text>
<text x="31.4" y="106">1</text>
<text x="63.1" y="107.4" transform="rotate(-90 63.1 107.4)">VBUS</text>
<text x="65.6" y="107.4" transform="rotate(-90 65.6 107.4)">N.C.</text>
<text x="68.2" y="107.4" transform="rotate(-90 68.2 107.4)">GND</text>
<text x="73.3" y="106.4" transform="rotate(-90 73.3 106.4)">TPD4S012DRYR</text>
<text x="112.3" y="103.7">PR1</text>
<text x="150.2" y="102.5">SK12D07VG3NS</text>
<text x="162.5" y="105">S8</text>
<text x="202.8" y="107.4" transform="rotate(-90 202.8 107.4)">GND</text>
<text x="227.8" y="106.3">PSELF</text>
<text x="227.8" y="103.7">PWREN</text>
<text x="241.4" y="103.7">DM1-</text>
<text x="241.6" y="106.3">DP1+</text>
<text x="23.9" y="113.9">OVCUR</text>
<text x="27.3" y="108.8">D+</text>
<text x="27.3" y="111.4">D-</text>
<text x="83.8" y="108.8">100K</text>
<text x="84.4" y="111.4">R55</text>
<text x="112.3" y="108.8">MODE</text>
<text x="112.3" y="111.4">VIN2</text>
<text x="120.2" y="112.5" transform="rotate(-90 120.2 112.5)">GND</text>
<text x="124.1" y="111.4">ST</text>
<text x="155.4" y="113.9">1</text>
<text x="227.8" y="111.4">XO</text>
<text x="19" y="119.9">USB</text>
<text x="23.7" y="116.4">PWREN</text>
<text x="24" y="119.9">A</text>
<text x="26.3" y="119.9">Port</text>
<text x="31.4" y="119.9">2</text>
<text x="88.1" y="119">GND</text>
<text x="138.3" y="116.4">+3V3</text>
<text x="155.4" y="116.4">2</text>
<text x="155.4" y="119">3</text>
<text x="168.9" y="115.2">S7</text>
<text x="168.9" y="117.7">SS12D00</text>
<text x="227.8" y="116.4">XI</text>
<text x="238.4" y="117.6" transform="rotate(-90 238.4 117.6)">GND</text>
<text x="27.3" y="122.8">D+</text>
<text x="27.3" y="125.3">D-</text>
<text x="68.2" y="120.1" transform="rotate(-90 68.2 120.1)">GND</text>
<text x="108.3" y="125.5">100nF</text>
<text x="117.3" y="121.5">GND</text>
<text x="121" y="125.5">10uF</text>
<text x="239.6" y="121.5">U19</text>
<text x="239.6" y="124.1">CH334F</text>
<text x="23.7" y="130.4">PWREN</text>
<text x="23.9" y="127.9">OVCUR</text>
<text x="66" y="126.6">VBUS</text>
<text x="78.7" y="126.6">VBUS</text>
<text x="108.3" y="127.8">C75</text>
<text x="121" y="127.8">C77</text>
<text x="171" y="130.9" transform="rotate(-90 171 130.9)">+3V3</text>
<text x="235.5" y="126.6">GND</text>
<text x="19" y="133.9">USB</text>
<text x="24" y="133.9">A</text>
<text x="26.3" y="133.9">Port</text>
<text x="27.3" y="136.8">D+</text>
<text x="31.4" y="133.9">3</text>
<text x="146.6" y="136.8">GND</text>
<text x="157.1" y="137.9" transform="rotate(-90 157.1 137.9)">GND</text>
<text x="164.8" y="133" transform="rotate(-90 164.8 133)">C81</text>
<text x="167.1" y="133" transform="rotate(-90 167.1 133)">100nF</text>
<text x="172.3" y="136.8">U17</text>
<text x="252.4" y="136.8" transform="rotate(-90 252.4 136.8)">C89</text>
<text x="254.7" y="136.8" transform="rotate(-90 254.7 136.8)">12pF</text>
<text x="256.9" y="133.6">GND</text>
<text x="23.9" y="141.8">OVCUR</text>
<text x="27.3" y="139.3">D-</text>
<text x="71.1" y="140.6">100uF</text>
<text x="71.1" y="138">C72</text>
<text x="83.8" y="140.6">100uF</text>
<text x="83.8" y="138">C73</text>
<text x="103.4" y="138">GND</text>
<text x="172.3" y="139.3">TS3USB221RSER</text>
<text x="23.7" y="144.4">PWREN</text>
<text x="147.2" y="148.9" transform="rotate(-90 147.2 148.9)">10K</text>
<text x="151.7" y="148.2" transform="rotate(-90 151.7 148.2)">R59</text>
<text x="163.1" y="146.9">D-</text>
<text x="163.1" y="144.4">D+</text>
<text x="171" y="145.3" transform="rotate(-90 171 145.3)">VCC</text>
<text x="173" y="144.4">1D+</text>
<text x="173" y="146.9">1D-</text>
<text x="224.5" y="148.2">GND</text>
<text x="246.4" y="148.2">GND</text>
<text x="49.1" y="153.8" transform="rotate(-90 49.1 153.8)">+3V3</text>
<text x="59.3" y="155.6" transform="rotate(-90 59.3 155.6)">C71</text>
<text x="61.8" y="155.4" transform="rotate(-90 61.8 155.4)">100nF</text>
<text x="66.5" y="152">GND</text>
<text x="79.2" y="152">GND</text>
<text x="149.1" y="152">GND</text>
<text x="163.1" y="152">OE</text>
<text x="163.1" y="154.5">S</text>
<text x="171" y="155.7" transform="rotate(-90 171 155.7)">GND</text>
<text x="173" y="152">2D+</text>
<text x="173" y="154.5">2D-</text>
<text x="239" y="152.5">Y4</text>
<text x="70.7" y="160.8" transform="rotate(-90 70.7 160.8)">GND</text>
<text x="151.1" y="158.3">JP4</text>
<text x="151.1" y="160.9">USB</text>
<text x="156.1" y="160.9">Debug</text>
<text x="233.8" y="158.1">12</text>
<text x="237.4" y="158.1">MHz</text>
<text x="252.6" y="161.3" transform="rotate(-90 252.6 161.3)">C90</text>
<text x="254.9" y="161.3" transform="rotate(-90 254.9 161.3)">12pF</text>
<text x="41.1" y="167.2">D+</text>
<text x="51.1" y="167.2">1D+</text>
<text x="168.1" y="163.4">GND</text>
<text x="41.1" y="169.8">D-</text>
<text x="49.1" y="168.2" transform="rotate(-90 49.1 168.2)">VCC</text>
<text x="51.1" y="169.8">1D-</text>
<text x="149.5" y="171.6" transform="rotate(-90 149.5 171.6)">+3V3</text>
<text x="31.5" y="174.9">GND</text>
<text x="41.1" y="174.9">OE</text>
<text x="41.1" y="177.4">S</text>
<text x="49.1" y="178.6" transform="rotate(-90 49.1 178.6)">GND</text>
<text x="51.1" y="174.9">2D+</text>
<text x="51.1" y="177.4">2D-</text>
<text x="32.6" y="184.8" transform="rotate(-90 32.6 184.8)">R49</text>
<text x="35.2" y="184.8" transform="rotate(-90 35.2 184.8)">10K</text>
<text x="50.1" y="185">U12</text>
<text x="50.5" y="182.5">TS3USB221RSER</text>
<text x="31.6" y="191.4">+3V3</text>
<text x="46.2" y="191.4">GND</text>
</g>
<g font-size="1.3" fill="#a90000">
<text x="51.4" y="18.8">1</text>
<text x="51.4" y="21.3">2</text>
<text x="51.4" y="23.9">3</text>
<text x="198.7" y="22.6">4</text>
<text x="219" y="22.6">3</text>
<text x="51.4" y="26.4">4</text>
<text x="51.4" y="29">5</text>
<text x="198.7" y="27.7">1</text>
<text x="219" y="27.7">5</text>
<text x="51.4" y="31.5">6</text>
<text x="51.4" y="34">7</text>
<text x="50.8" y="41.7">10</text>
<text x="51.4" y="36.6">8</text>
<text x="51.4" y="39.1">9</text>
<text x="209.3" y="36.3" transform="rotate(-90 209.3 36.3)">2</text>
<text x="50.8" y="44.2">11</text>
<text x="50.8" y="46.7">12</text>
<text x="75.9" y="42.6" transform="rotate(-90 75.9 42.6)">3</text>
<text x="78.5" y="42.6" transform="rotate(-90 78.5 42.6)">2</text>
<text x="81" y="42.6" transform="rotate(-90 81 42.6)">1</text>
<text x="50.8" y="49.3">13</text>
<text x="131.8" y="52.8" transform="rotate(-90 131.8 52.8)">3</text>
<text x="140.3" y="58.2">1</text>
<text x="32.3" y="65.8">1</text>
<text x="75.9" y="65.5" transform="rotate(-90 75.9 65.5)">6</text>
<text x="78.5" y="65.5" transform="rotate(-90 78.5 65.5)">5</text>
<text x="81" y="65.5" transform="rotate(-90 81 65.5)">4</text>
<text x="32.3" y="68.3">2</text>
<text x="32.3" y="70.9">3</text>
<text x="131.8" y="66.7" transform="rotate(-90 131.8 66.7)">2</text>
<text x="234.7" y="67.4" transform="rotate(-90 234.7 67.4)">20</text>
<text x="239.8" y="67.4" transform="rotate(-90 239.8 67.4)">19</text>
<text x="32.3" y="73.4">4</text>
<text x="32.3" y="75.9">5</text>
<text x="224.7" y="77.2">15</text>
<text x="32.3" y="78.5">6</text>
<text x="32.3" y="81">7</text>
<text x="32.3" y="83.6">8</text>
<text x="224.7" y="79.8">14</text>
<text x="248.2" y="79.8">5</text>
<text x="248.2" y="82.3">6</text>
<text x="31.7" y="88.6">10</text>
<text x="32.3" y="86.1">9</text>
<text x="62" y="88.3" transform="rotate(-90 62 88.3)">3</text>
<text x="64.5" y="88.3" transform="rotate(-90 64.5 88.3)">2</text>
<text x="67.1" y="88.3" transform="rotate(-90 67.1 88.3)">1</text>
<text x="224.7" y="87.4">13</text>
<text x="224.7" y="84.8">21</text>
<text x="224.7" y="89.9">23</text>
<text x="248.2" y="87.4">7</text>
<text x="248.2" y="89.9">8</text>
<text x="31.7" y="91.2">11</text>
<text x="31.7" y="93.7">12</text>
<text x="155.5" y="95">2</text>
<text x="155.5" y="92.5">3</text>
<text x="224.7" y="92.5">22</text>
<text x="248.2" y="95">9</text>
<text x="31.7" y="96.3">13</text>
<text x="109.8" y="100.1">3</text>
<text x="127.6" y="100.1">2</text>
<text x="155.5" y="97.5">1</text>
<text x="224.7" y="97.5">16</text>
<text x="225.4" y="100.1">1</text>
<text x="247.6" y="97.5">10 DS2+</text>
<text x="247.6" y="97.5">10</text>
<text x="109.8" y="102.6">4</text>
<text x="109.8" y="107.7">5</text>
<text x="224.7" y="105.2">18</text>
<text x="224.7" y="102.6">24</text>
<text x="247.6" y="102.6">11 DS1-</text>
<text x="247.6" y="105.2">12 DS1+</text>
<text x="247.6" y="102.6">11</text>
<text x="247.6" y="105.2">12</text>
<text x="62" y="111.2" transform="rotate(-90 62 111.2)">6</text>
<text x="64.5" y="111.2" transform="rotate(-90 64.5 111.2)">5</text>
<text x="67.1" y="111.2" transform="rotate(-90 67.1 111.2)">4</text>
<text x="109.8" y="110.2">6</text>
<text x="127.6" y="110.2">8</text>
<text x="151.7" y="112.8">1</text>
<text x="225.4" y="110.2">3</text>
<text x="119.1" y="115" transform="rotate(-90 119.1 115)">1</text>
<text x="151.7" y="115.3">2</text>
<text x="151.7" y="117.9">3</text>
<text x="225.4" y="115.3">4</text>
<text x="237.2" y="120.7" transform="rotate(-90 237.2 120.7)">25</text>
<text x="160.6" y="143.3">8</text>
<text x="169.9" y="141" transform="rotate(-90 169.9 141)">10</text>
<text x="178.4" y="143.3">1 D2+</text>
<text x="178.4" y="143.3">1</text>
<text x="160.6" y="145.8">7</text>
<text x="178.4" y="145.8">2 D2-</text>
<text x="178.4" y="145.8">2</text>
<text x="232.3" y="147.1">2</text>
<text x="237.2" y="144.9" transform="rotate(-90 237.2 144.9)">3</text>
<text x="241.2" y="147.1">4</text>
<text x="160.6" y="150.9">6</text>
<text x="160.6" y="153.4">9</text>
<text x="178.4" y="150.9">3 DH+</text>
<text x="178.4" y="153.4">4 DH-</text>
<text x="178.4" y="150.9">3</text>
<text x="178.4" y="153.4">4</text>
<text x="237.2" y="151.2" transform="rotate(-90 237.2 151.2)">1</text>
<text x="169.9" y="158.2" transform="rotate(-90 169.9 158.2)">5</text>
<text x="38.7" y="166.1">8</text>
<text x="48" y="163.9" transform="rotate(-90 48 163.9)">10</text>
<text x="56.4" y="166.1">1</text>
<text x="38.7" y="173.7">6</text>
<text x="38.7" y="168.7">7</text>
<text x="56.4" y="168.7">2</text>
<text x="56.4" y="173.7">3</text>
<text x="38.7" y="176.3">9</text>
<text x="56.4" y="176.3">4</text>
<text x="48" y="181" transform="rotate(-90 48 181)">5</text>
</g>
<g font-size="1.3" fill="#0f0f0f">
<text x="83.5" y="21.3">VBUS_IN1</text>
<text x="90.2" y="35.3">USBC_D+</text>
<text x="90.2" y="32.8">USBC_D-</text>
<text x="158.5" y="33" transform="rotate(-90 158.5 33)">+5V_BUCK</text>
<text x="234.7" y="59.6" transform="rotate(-90 234.7 59.6)">VDD33</text>
<text x="54.3" y="68.3">VBUS_IN2</text>
<text x="75.9" y="76.5" transform="rotate(-90 75.9 76.5)">VBUS_IN1</text>
<text x="220.4" y="77.2">DH+15</text>
<text x="73.2" y="82.3">D2+</text>
<text x="73.2" y="79.7">D2-</text>
<text x="220.4" y="79.7">DH-14</text>
<text x="251.1" y="89.9">DS3+</text>
<text x="251.1" y="87.4">DS3-</text>
<text x="251.1" y="95">DS2-</text>
<text x="93.7" y="100.1">VBUS_IN1</text>
<text x="131.8" y="96.5" transform="rotate(-90 131.8 96.5)">VBUS_IN</text>
<text x="217" y="100.1">OVCUR</text>
<text x="41.9" y="107.7">DS1+</text>
<text x="218.1" y="102.6">PWREN24</text>
<text x="41.9" y="112.8">OVCUR</text>
<text x="41.9" y="110.2">DS1-</text>
<text x="132.1" y="110.2">ST</text>
<text x="218" y="110.2">XTAL_N 3</text>
<text x="41.9" y="115.3">PWREN</text>
<text x="105.1" y="119.7" transform="rotate(-90 105.1 119.7)">VBUS_IN2</text>
<text x="146" y="117.8">S</text>
<text x="218.1" y="115.3">XTAL_P 4</text>
<text x="41.9" y="124.2">DS2-</text>
<text x="41.9" y="121.7">DS2+</text>
<text x="62" y="122.2" transform="rotate(-90 62 122.2)">VBUS_IN2</text>
<text x="96.3" y="121.8" transform="rotate(-90 96.3 121.8)">ST</text>
<text x="41.9" y="129.3">PWREN</text>
<text x="41.9" y="126.7">OVCUR</text>
<text x="41.9" y="135.6">DS3+</text>
<text x="41.9" y="143.2">PWREN</text>
<text x="41.9" y="138.2">DS3-</text>
<text x="41.9" y="140.7">OVCUR</text>
<text x="205.7" y="139.4">XTAL_N</text>
<text x="144.6" y="153.4">S</text>
<text x="205.7" y="154.7">XTAL_P</text>
<text x="21.4" y="166.1">USBC_D+</text>
<text x="21.4" y="168.6">USBC_D-</text>
</g>
<g font-size="1.3" fill="#939391">
<text x="206" y="103.7">4.7K R61</text>
<text x="94.8" y="113.7" transform="rotate(-90 94.8 113.7)">R56</text>
<text x="99.9" y="113.2" transform="rotate(-90 99.9 113.2)">1M</text>
</g>
<g font-size="1.3" fill="#0000c2">
<text x="87.6" y="148.7">USB-A</text>
<text x="95.3" y="148.7">shared</text>
<text x="102.8" y="148.7">VBUS</text>
<text x="108.9" y="148.7">bulk:</text>
<text x="114.6" y="148.7">C102</text>
<text x="120.7" y="148.7">+</text>
<text x="123.4" y="148.7">C103</text>
<text x="129.5" y="148.7">=</text>
<text x="132.3" y="148.7">200</text>
<text x="137.1" y="148.7">uF</text>
<text x="87.6" y="150.7">USB</text>
<text x="87.6" y="152.8">Kyocera</text>
<text x="87.6" y="154.8">100</text>
<text x="92.4" y="154.8">uF</text>
<text x="92.6" y="150.7">2.0</text>
<text x="95.8" y="154.8">16</text>
<text x="96.3" y="152.8">AVX</text>
<text x="96.8" y="150.7">7.2.4.1:</text>
<text x="99.4" y="154.8">V</text>
<text x="100.9" y="152.8">APZ0606101M016R</text>
<text x="101.7" y="154.8">aluminium</text>
<text x="105.2" y="150.7">&gt;=</text>
<text x="109.5" y="150.7">120</text>
<text x="112.7" y="154.8">polymer,</text>
<text x="114.3" y="150.7">uF</text>
<text x="117.8" y="150.7">per</text>
<text x="122" y="150.7">hub,</text>
<text x="122" y="154.8">ESR</text>
<text x="126.8" y="154.8">30</text>
<text x="127.2" y="150.7">may</text>
<text x="130.4" y="154.8">mOhm</text>
<text x="132.2" y="150.7">be</text>
<text x="135.6" y="150.7">shared</text>
</g>
<g font-size="1.3" fill="#725600">
<text x="153.1" y="144.4">RPD+</text>
<text x="153.1" y="146.9">RPD-</text>
<text x="75" y="166.4">TTL_D+</text>
<text x="75" y="168.9">TTL_D-</text>
<text x="75" y="174">RPA_D+</text>
<text x="20.7" y="176.5">USB_SEL</text>
<text x="75" y="176.5">RPA_D-</text>
</g>
<text font-size=".8" fill="#006464" x="236" y="70.8" transform="rotate(-90 236 70.8)">LDO</text>
<g font-size=".5" fill="#006464">
<text x="54.9" y="27.1">5.1K</text>
<text x="54.9" y="42.4">5.1K</text>
<text x="35.8" y="74.1">5.1K</text>
<text x="35.8" y="89.3">5.1K</text>
</g>
</svg>
